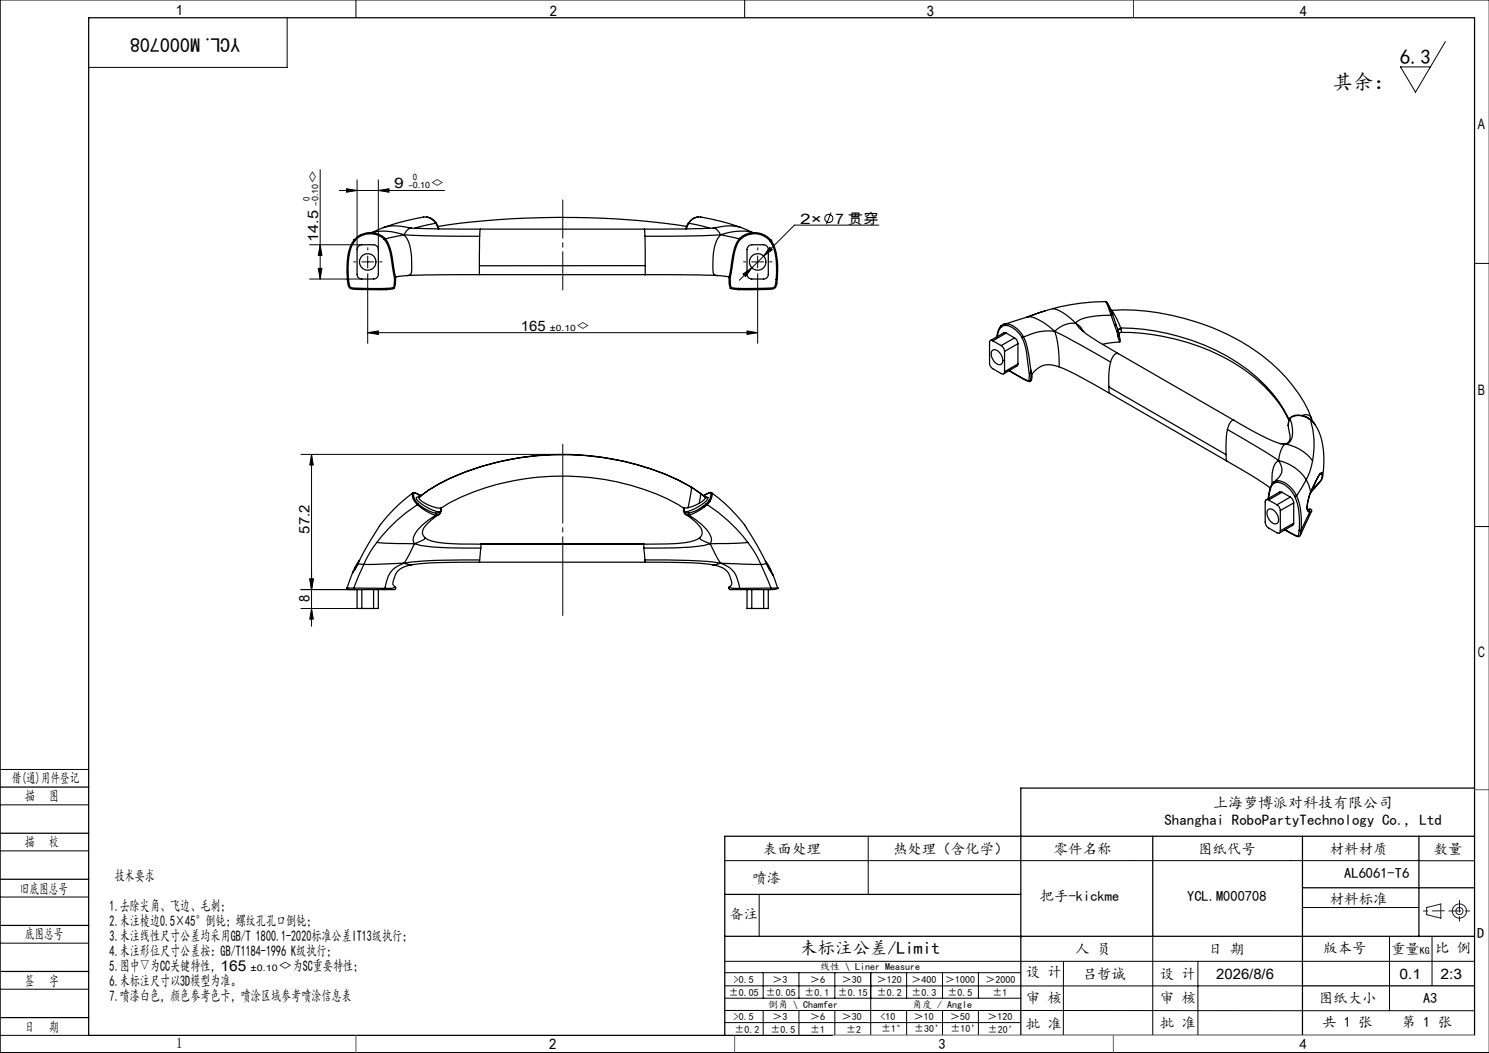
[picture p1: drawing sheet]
<svg xmlns="http://www.w3.org/2000/svg" width="420mm" height="297mm" viewBox="0 0 420 297" stroke-linecap="round" stroke-linejoin="round" font-family="sans-serif">
<g fill="none" stroke="#000" stroke-width=".28">
<path d="M100.4 0v5M210 0v5M420 0h-419.9v297h419.9M81 5v14h-56M407.7 11.7l-8.4 14.3-4.3-7.1h8.5M90.3 47.9v30.8M95.7 53.7h29.7M97.7 53.2l3 .5-3 .5zM100.7 50.7v19.7M106.7 53.7l3-.5v1zM106.7 50.7v19.7M234.4 60l-1.3 3.2"/>
<path d="M87.3 69h14.8M87.3 78.7h14.8M89.8 75.7h1l-.5 3zM90.3 69l.5 3h-1zM102.1 73.9h3.3M103.7 72.2v3.4M103.7 77.9v18.9M209.6 77.3l2.5-1.8-1.8 2.5zM212.1 73.9h3.3M212.1 75.5l-3.6 3.6M213.7 72.2v3.4M213.7 77.9v18.9"/>
<path d="M217.1 69.7l.7 .7-2.4 1.8zM247.9 63.5h-23.8l-12 12M415.9 74.3h4.1M103.7 93.8l3-.5v1zM103.7 93.8h110M210.7 93.3l3 .5-3 .5zM84.9 128.2h76.6M87.9 128.2l.5 3h-1zM87.9 128.2v48.4M415.9 148.5h4.1M84.9 166.3h15.1M84.9 171.6h15.8"/>
<path d="M87.4 163.3h1l-.5 3zM87.9 171.6l.5 3h-1zM0 217h25M0 227h25M0 240h25M244.9 236v16.3M0 253h25M204.4 242.7h195.8M214.1 252.4v11.8M367.4 256h32.8M400.2 242.8h15.7M0 266h25"/>
<path d="M0 279h25M204.4 271.1h211.5M204.4 278.1h163M204.4 274.4h83.5M215.3 274.4v7.1M225.4 274.4v7.1M235.5 274.4v7.1M245.6 274.4v17.6M255.7 274.4v7.1M265.9 274.4v7.1M276 274.4v7.1M300 271.1l-.1 21"/>
<path d="M325.2 264.1v27.9M337.9 271.1v20.9M391.9 264.1v21M403.9 264.1v14M0 292h25M204.4 285l211.5 .1M204.4 288.4h83.5M204.5 281.5h83.5M215.3 285v7M225.4 285v7M235.5 285v7M255.7 285v7"/>
<path d="M265.9 285v7M276 285v7M287.9 292h128"/>
<circle cx="233.8" cy="61.6" r="1.14"/>
</g>
<g fill="none" stroke="#191924" stroke-width=".28">
<path d="M402.4 256l4-1v4l-4-1z"/>
<circle cx="411.7" cy="257" r="1"/>
<circle cx="411.7" cy="257" r="2"/>
</g>
<path d="M158.7 81.8v-25.4" fill="none" stroke="#000" stroke-width=".28" stroke-dasharray="30.5 1.3 1.3 1.3" stroke-dashoffset="19.7"/>
<path d="M100.4 73.9h-.7M103.7 70.5v-.6M103.7 77.2v.7M107.1 73.9h.6M210.4 73.9h-.7M213.7 70.5v-.6M213.7 77.2v.7M217.1 73.9h.6" fill="none" stroke="#000" stroke-width=".28" stroke-dasharray="30.5 1.3 1.3 1.3"/>
<path d="M158.7 173.6v-48.3" fill="none" stroke="#000" stroke-width=".28" stroke-dasharray="30.5 1.3 1.3 1.3" stroke-dashoffset="8.2"/>
<g fill="none" stroke="#000" stroke-width=".35">
<path d="M25 5h390.9v287h-390.9zM98 78.8a2.66 2.66 0 0 0 .9 2.6l1.6 .2 8.4 .1M98 78.8h.1M98 78.8h.3M98.3 78.8l.1 .9a1.48 1.48 0 0 0 2 1.6h8.5M99.8 67.8a14.4 14.4 0 0 0-1.9 8.9l.1 2.1M99.8 67.8h.1M99.8 67.8l.2 .2M100 68a16.2 16.2 0 0 0-1.8 10.2l.1 .6M101.1 69.4l1-.4h3.3a1.33 1.33 0 0 1 1.3 1.4v7a1.33 1.33 0 0 1-1.3 1.3h-3.3a1.33 1.33 0 0 1-1.4-1.3v-7zM104.8 65.6a16.1 16.1 0 0 1 9.1 .6M108.2 64.2a13.7 13.7 0 0 1 7.9 .1 2.79 2.79 0 0 0-2.2 1.9"/>
<path d="M108.3 67.5a15.4 15.4 0 0 1 2.4 7.8l.6 3M108.3 67.5a5.7 5.7 0 0 0-8.3 .5M108.6 67.2a16.1 16.1 0 0 1 2.4 7.8l.6 3.2M108.6 67.2a6.1 6.1 0 0 0-8.8 .6M108.6 67.2l-.3 .3M111.3 78.3l.3-.1-.1 1.9-.3 1.2M111.3 78.3l-.3 2.8M113.9 66.2l-5.3 1.1M113.9 66.2l5.8 .3 15.6 .1M113.9 66.2a10.1 10.1 0 0 1 2.2 7v1.7a2.51 2.51 0 0 1-.7 2.7l-.6 .1M116 64.3l19.5 .3M119.5 61.2a50.6 50.6 0 0 0-14.7 4.4"/>
<path d="M120.3 61.2h-.8M120.3 61.2a3.8 3.8 0 0 1 2.6 1.8M120.3 61.2a3.5 3.5 0 0 1 2.7 1.7M122.9 63l-5.8 1.4M122.9 63l.7 1.6M123 62.9l.8 1.7M123 62.9l-.1 .1M123.5 63.9a242.6 242.6 0 0 1 70.2 0M135.2 75l.1 2.5M135.3 77.5a239 239 0 0 0-22.7 .4l-1 .2M135.3 66.6l-.1 8.4M135.3 77.5h46.6"/>
<path d="M135.5 64.6l-.2 2M135.5 64.6h46.3M181.8 64.6l.1 2M181.9 77.5h15.2l5.3 .2 3.2 .4M181.9 77.5h.1M181.9 66.6l.1 8.3M182 74.9l-.1 2.6M182 74.9l-46.8 .1M194.2 62.9l-.8 1.7M194.2 62.9l.1 .1M194.3 63l-.7 1.6M194.3 63l5.9 1.4"/>
<path d="M196.8 61.2a3.5 3.5 0 0 0-2.6 1.7M196.9 61.2h.8M196.9 61.2a3.6 3.6 0 0 0-2.6 1.8M197.7 61.2l5.4 1.2 6 1.8M201.2 64.3l-19.4 .3M201.2 64.3l1 .5 1.1 1.4M201.9 64.2l-.7 .1M203.3 66.2l5.3 1.1M203.3 66.2l-5.5 .3-15.9 .1M203.3 66.2a11.9 11.9 0 0 0-2.2 8.3v1.1a1.78 1.78 0 0 0 .7 2l.7 .1M205.6 78.2l.4 .1M205.6 78.2l.1 1.9 .3 1.2"/>
<path d="M206 78.3l.2 2.8M208.6 67.2a16.6 16.6 0 0 0-2.4 8.3l-.6 2.7M208.6 67.2a6.1 6.1 0 0 1 8.9 .6M208.6 67.2l.3 .3M208.9 67.5a5.7 5.7 0 0 1 8.3 .5M208.9 67.5a14.7 14.7 0 0 0-2.4 7.9l-.5 2.9M209.1 64.2l3.3 1.4a15.5 15.5 0 0 0-9.1 .6M209.1 64.2a13 13 0 0 0-7.9 .2M211.1 69.4l1-.4h3.3a1.33 1.33 0 0 1 1.3 1.4v7a1.33 1.33 0 0 1-1.3 1.3h-3.3a1.33 1.33 0 0 1-1.4-1.3v-7zM217.2 68a15.6 15.6 0 0 1 1.8 8.5l-.1 2.3M217.5 67.8a16.8 16.8 0 0 1 1.8 9.6v1.4M217.5 67.8h.1"/>
<path d="M217.5 67.8l-.3 .2M218.9 78.8l-.4 2-.6 .4-9.5 .1M218.9 78.8h.4M219.3 78.8l-.4 2.1-.7 .6-1 .1a56.6 56.6 0 0 1-11.2-.3M108.9 81.3v.4M111 81.1l-2.1 .2M111 81.1l.2 .2M111.2 81.3l-2.3 .4M206.2 81.1l2.2 .2M206.2 81.1l-.2 .2M208.4 81.3l-.1 .4M279.8 99a1.28 1.28 0 0 1 2 .3 2.64 2.64 0 0 1 .7 3.4 2.35 2.35 0 0 1-2.7-1.9l-.2-1z"/>
<path d="M280 96.1a.55 .55 0 0 0-.6-.1 .55 .55 0 0 0-.3 .7v5.7a1.96 1.96 0 0 0 .9 1.6l2.4 1.4a.58 .58 0 0 0 .7 0 .58 .58 0 0 0 .3-.6M280 96.1l2.4 1.4M282.4 91.9l-.7 .9-.5 2.2M282.4 92.2a3 3 0 0 1 3.8 .6l1.5 1.6 .6 .8M282.4 97.5a2.1 2.1 0 0 1 1 1.6M282.4 92.2l-.6 .8-.5 2M283.4 99.1v5.7M283.6 91.3l-1.2 .6v.3M283.7 91.3l-.6 .2M283.7 91.3a6 6 0 0 1 5 3.7M283.8 93.9h-.7l-3.7 2.2M283.8 93.9l2.4 1.4"/>
<path d="M283.8 93.9l-3.8 2.2M286.2 95.3a1.97 1.97 0 0 1 .9 1.6M286.2 95.3l-3.8 2.2M287.1 96.9v5.8M287.1 96.9l-3.7 2.2M288.3 95.2a29.8 29.8 0 0 1 1.9 9.1l.1 .9M288.7 95l1 2.8 1.3 7.7M288.7 95l-.4 .2M290 89.4a10.8 10.8 0 0 1 5.7 2.5l1.8 1.5M294.9 87.7l-5.4 1.8M296.9 87.1l-13.2 4.2M296.9 87.1a12.7 12.7 0 0 1 6.6 4.1"/>
<path d="M297.5 93.4l7.4 3.9 8.4 4.8M297.5 93.4a15.9 15.9 0 0 0-8.8 1.6M297.5 93.4a27 27 0 0 1 1.1 10M303.5 91.2a7.5 7.5 0 0 0-6 2.2M303.5 91.2l.8 1.2 1.1 1M303.5 91.2a4 4 0 0 1 2 2.3M305.4 93.4l5 3.4 37.7 21.8M305.5 93.4h.1M311.9 85.1h.1M311.9 85.1a59.7 59.7 0 0 0-15 2M311.9 85.1l1 1.5 .9 2.2M311.9 85.1l1.5 3.8"/>
<path d="M312.1 85.3l.9 1.3 .8 2.1M313.4 87.6a64.9 64.9 0 0 1 45.3 14.9 41.1 41.1 0 0 1 11.2 15.4M313.4 87.5h.1M313.4 88.9a19.3 19.3 0 0 0-9.1 1.5l-.8 .8M313.4 88.9l1 2.9M313.4 87.5a13.1 13.1 0 0 1 2.7 5M313.8 88.7l-.4 .2M313.8 88.7l.9 2.8M314.4 91.8l.6 1.5M314.7 91.5l.2 .2M314.7 91.5h.1M314.7 91.5l.7 1.6"/>
<path d="M314.7 91.5l-.3 .3M315 93.3l.1 .2M315.1 93.5l.2 1.4M315.4 93.1l-.4 .2M315.4 93.1v.2M315.4 93.3l.2 1M315.4 93.3l-.3 .2M315.5 99.8l-.3-.1a2.86 2.86 0 0 0-1.9 2.4M315.6 94.2l.1 .4M315.7 94.1l.1-.2a57.6 57.6 0 0 1 41 15.2l3.8 4.5 1.2 1.6 1.8 3.3M315.7 94.6l.3 1.3-.2 .5-.5-1.5M315.7 94.6l-.4 .3"/>
<path d="M315.9 96.4l-4.9 .7M316.1 92.5v.1M316.1 92.5a60.6 60.6 0 0 1 38.6 14.1 33.8 33.8 0 0 1 8.9 11.9M316.1 92.6l-.7 .5M316.1 92.6l.1 .2M316.2 92.8l-.8 .5M316.2 92.8v.9M284.6 104.6l4.1 2.3M284.7 104.5l3.9 2.3M287.1 102.7l-.3 .6-3.7 2.1M287.1 102.7l-3.7 2.1M288.6 106.8l1.6 .6"/>
<path d="M288.6 106.8l.1 .1M288.7 106.9l1.7 .7M290.2 107.4l.3 .2M290.3 105.2l-.1 2.2M290.8 104.4l.2 1M290.8 105.2l.2 .3M290.8 105.2h-.5M290.8 105.2l-.3 2.4M291 105.7a5.8 5.8 0 0 1 7.6-2.3l4.7 2.1 5.7 3.2 37 21.3M291 105.5a1.68 1.68 0 0 1-.4 2.1h-.1M312.8 109.1l.2 1.8M312.8 109.1l33 19.1"/>
<path d="M313.3 102.1l-.5 2.8v4.2M348.1 118.6l7.7 4.3 5.2 2.2M348.1 118.6l-.3-.1a3.4 3.4 0 0 0-1.6 2.6M363.9 118a8 8 0 0 1 .1 6.4 1.68 1.68 0 0 1-1.6 .9M363.9 118l-.4 1-.1 1.1M364 117.8l-.1 .2M367.3 117.2a1.8 1.8 0 0 1 2.5 .6M368.7 117.7a4.3 4.3 0 0 0-4.7 .1l-.5 1.1-.1 1.2M368.7 117.7l.9 .6M368.7 117.8a4.2 4.2 0 0 0-4.8 .2M368.7 117.8l.9 .6M368.7 117.7v.1"/>
<path d="M369.6 118.3l1.2 1.3M369.6 118.3v.1M369.6 118.4a24 24 0 0 1 .6 11.6M369.6 118.4l1.2 1.3M369.6 118.4h.1M369.8 117.8l.2 .4M369.8 117.8l.4 1M370.8 119.6v.1M370.8 119.7l1.3 2.1 .6 2.1M116.4 139.1l.6-.1 1.1 .5M116.4 139.1a3.2 3.2 0 0 0 1.3 3.2M116.5 139a45.2 45.2 0 0 0-9.1 8.9"/>
<path d="M116.5 139l-.1 .1M118.1 139.5l-1-.5-.4 .1a3.3 3.3 0 0 0 1.3 3.1M118.1 139.5h.1M118.1 139.5l.6 .3M195 137.4a75 75 0 0 0-37.6-9.2 74.9 74.9 0 0 0-33.9 8.4l-2.6 1.7-2.6 1.9-.9 .2a4.5 4.5 0 0 0 2.4 2.3 11.7 11.7 0 0 0 4.1 1.7M195 137.4l2.7 1.8M195.1 137.4a76.9 76.9 0 0 0-71.3-.9l-2.9 1.8-2.8 2M195.1 137.4l-1 5.8M195.1 137.4h-.1M197.6 139.2h.1M197.6 139.2l1.3 1M197.7 139.2l-.5 2.8"/>
<path d="M197.7 139.2l1.3 1.1M199 139.5l.4-.2a.63 .63 0 0 1 1.1-.1l-.1 1-.5 1.1M199 139.5h.1M199 139.5l-.6 .3M199 139.5l-.5 .2M200.7 139a41.2 41.2 0 0 1 12.8 14.7l2.7 5.3M200.7 139l-.4-.1-1.3 .6M200.7 139l.2 .7-.7 1.7M345.8 128.2l.2 1.8M346 130l6.8 4 5.5 3.6M346.2 121.1l9.9 5.8 4.5 3M346.2 121.1l-.3 3.1-.1 4"/>
<path d="M359.3 135.9a8.6 8.6 0 0 0-1.6 4.7M359.4 136.3a4 4 0 0 1 3.9 1.1l.8 .9 1.1 1.7M359.4 136.3v-.4a4.2 4.2 0 0 1 4.4 1.4l.7 .7 1.2 1.8M359.4 136.3a6.4 6.4 0 0 0-1.6 4.3M360 135.4l-.3 .3M360 135.4l.1 .2M360 135.4l-.2 .2M360.6 129.9a12.7 12.7 0 0 1 7.8 5.4M360.6 129.9a3.7 3.7 0 0 1-.6 5.5M360.6 129.9a5.9 5.9 0 0 0-1.8 5v1.6M361 125.1l1.4 .2M361.6 138.8l-.5-.1-3.9 2.3"/>
<path d="M361.6 138.8l2.4 1.4M361.6 138.8l-3.8 2.2M362.1 125.2l.3 .1M362.4 125.3a12 12 0 0 1 7.8 4.7M362.4 125.3a6.9 6.9 0 0 0-1.8 4.6M363.4 120.1l.3 2M363.7 122.1a2.13 2.13 0 0 1-1.1 3h-1.6M363.7 122v.1M365.7 139.8l-.5 .2M365.7 139.8a20.3 20.3 0 0 1 1.3 9.8M368.4 135.3l-2.7 4.5M368.4 135.3l1.3 3.4"/>
<path d="M369.7 138.8l-.9 3.6v1.2l.3 .4M369.7 138.7a8.3 8.3 0 0 0-.8 5.4l.5 .4M369.7 138.7v.1M370.2 130l-.8 3.2-1 2.1M370.7 137.6l-.8 .9M370.7 137.6v.2M370.7 137.8l-1.1 1.3M370.8 137.4v.2M370.8 137.4l-.1 .2M370.8 137.7l-.1 .1M372.4 133.7l-.8 1.2-1.9 3.9M372.4 133.7h.1"/>
<path d="M372.7 133.6a2.49 2.49 0 0 1-1.2 3l-.7 .8M372.7 133.6l-.3 .1M372.8 124a26.4 26.4 0 0 1 .2 10.6M372.9 133.4a1.89 1.89 0 0 0-1.4 1.5l-1.8 3.8M372.9 133.4l-.2 .2M372.9 133.4l.1 1.2M373 134.6a5.4 5.4 0 0 1-2.2 3M101 158.9l-1.1 2M101 159l1.6 .2M101 159l-1.6 2.7 .1-.3M101.1 158.3l-1 1.8M101.1 158.3h.2"/>
<path d="M101.4 158.1l-.3 .2M102.6 159.2l-2.8 6.7M106.3 153l10.6 .3M106.3 153l-1.8 2.5-1.9 3.7M107.4 147.9l-4.3 6.9-2.1 4.2M113.9 158.9l-11.3 .3M113.9 158.9a7 7 0 0 0-5.1 6.2l-.2 .8M113.9 158.9l2.2 .4M116.1 159.3a5.3 5.3 0 0 0-5.3 5.6l.8 .8M116.9 153.3l-1.6 3.4-1.4 2.2M116.9 153.3a49.6 49.6 0 0 0 14 1.3h4.7M117.7 142.3a44.4 44.4 0 0 0-11.4 10.7"/>
<path d="M117.7 142.3a13 13 0 0 0 5.2 3M118 142.2l-.3 .1M118 142.2a12.7 12.7 0 0 0 4.9 2.5M118.1 140.3v.1a8.1 8.1 0 0 0 6.3 2.9M118.1 140.3h.1M118.2 140.2h.1M119.8 151.7a10.1 10.1 0 0 0 5.5 1.5l10.4 .3M119.8 151.7h.1a3 3 0 0 1-2.1 1.3l-.9 .3M122.9 145.3a14.9 14.9 0 0 0-6.2 6.1 1.9 1.9 0 0 0 .2 1.9M122.9 144.7l.1 .2-.1 .4M123.8 145.1l-.9 .2M123.9 144.4l-.4 .3h-.6"/>
<path d="M123.9 144.4l.2 .4M124 145a10.1 10.1 0 0 0-4.8 4.7 1.78 1.78 0 0 0 .6 2M124.1 144.8l-.3 .4M124.2 143.5l.2 .4M124.3 143.5l.1 .4M124.3 143.5l.1 .1M124.4 143.3a68.1 68.1 0 0 1 35.8-9 67.6 67.6 0 0 1 31.1 8l1.5 1 .2 .3-.1 .4M124.4 143.3v.7M124.4 143.6v.5M124.4 143.3v.3M124.4 144l-.5 .4M124.4 143.9v.2"/>
<path d="M124.4 144v.2M124.4 143.9v.1M124.4 144.2l-.3 .6M124.4 144.1v.1M135.2 158.6l-13.3 .1-5.8 .6M135.2 158.6h46.8M135.3 157.9a127.9 127.9 0 0 0-21.4 1M135.3 157.9l-.1 .7M135.6 154.6l-.3 3.3M135.7 153.5l-.1 1.1M135.7 153.5h.1M135.7 153.5h45.8"/>
<path d="M181.5 153.5l.1 1.1M181.5 153.5h.1M181.6 154.6l.3 3.3M181.9 157.9l14.1 .2 7.3 .8M181.9 157.9l.1 .7M182 158.6l13.3 .1 5.8 .6M192.7 143.2l.2 .1M192.9 143.3h.1M192.9 143.6l-.1 .6 .3 .6M192.9 143.3v.3M192.9 144l.4 .4M192.9 143.4h.1"/>
<path d="M192.9 143.5v.1M192.9 143.5v.5M193.1 144.8l.2 .2M193.1 144.9l.3 .2M193.3 144.4l1 .3M193.3 144.4l-.2 .4M193.5 145.1a9.9 9.9 0 0 1 4.5 4.6 1.78 1.78 0 0 1-.6 2M193.5 145.1l.8 .2M194.1 143.2l-1.2 .1M194.3 145.3a15 15 0 0 1 6.2 6.1 1.9 1.9 0 0 1-.2 1.9M194.3 144.7v.6M197.2 142l-3.1 1.2"/>
<path d="M197.4 151.7a8.5 8.5 0 0 1-4.5 1.4l-4.7 .3-6.7 .1M197.4 151.7a3.1 3.1 0 0 0 2.1 1.3l.8 .3M198.4 142.8l.3 .1M198.4 142.8a9.8 9.8 0 0 1-4.1 1.9M198.7 142.9a12.2 12.2 0 0 1-4.4 2.4M198.9 140.2l.8 .1M199 140.3a2.84 2.84 0 0 1-1.8 1.7M199 140.3h.1M199 140.3h.7M199.1 142.2l.3 .1M199.1 142.2l-.7 .6M199.4 142.3l-.7 .6"/>
<path d="M199.4 142.3h.1M199.5 142.3a44.8 44.8 0 0 1 11.4 10.7M199.5 142.3l-.8 .6M199.7 140.3a3.3 3.3 0 0 1-2.2 2.3 11.8 11.8 0 0 1-4.2 1.8M199.9 141.3l-.8 .9M199.9 141.3l.3 .1M200.2 141.4l-.8 .9M200.2 141.4l-.7 .9M200.3 153.3l1.9 3.9 1.1 1.7M200.3 153.3a49.6 49.6 0 0 1-14 1.3h-4.7M201.1 159.3a5.4 5.4 0 0 1 4.7 3l.6 2.3-.2 .6-.5 .3M203.3 158.9l11.3 .3"/>
<path d="M203.3 158.9a7.1 7.1 0 0 1 5.2 6.2l.1 .8M203.3 158.9l-2.2 .4M210.9 153l-10.6 .3M210.9 153l2.4 3.6 1.3 2.6M214.6 159.2l2.9 6.7M215.9 158.3l1.3 2.1M216.2 158.9l1 1.9M216.2 159l-1.6 .2M216.2 159l1.8 3.2-.1-.3M357.8 143.7a2.26 2.26 0 0 1 2.7 1.9l.1 .5a1.12 1.12 0 0 1-.3 1.5 1.12 1.12 0 0 1-1.5-.2 3.1 3.1 0 0 1-1.3-3.5zM357.8 141a.58 .58 0 0 0-.6 0 .58 .58 0 0 0-.3 .6v5.7a2.11 2.11 0 0 0 .9 1.6l2.4 1.4a.58 .58 0 0 0 .7 0 .58 .58 0 0 0 .2-.6M357.8 141l2.4 1.4"/>
<path d="M360.2 142.4a2.11 2.11 0 0 1 .9 1.6M361.1 144v5.7M362.4 149.5a11.6 11.6 0 0 0 4 1.8l.4-.5M362.5 149.4l1.6 .9a2.36 2.36 0 0 0 2 .9l.4-1.6M364 140.2a2.1 2.1 0 0 1 .9 1.6M364 140.2l-3.8 2.2M364.9 147.6l-.3 .6-3.7 2.2M364.9 141.8v5.8M364.9 141.8l-3.8 2.2M364.9 147.6l-3.8 2.1M365.2 140a21.6 21.6 0 0 1 1.3 9.6M367 149.6h-.5"/>
<path d="M368.8 143.7h.2a.54 .54 0 0 1 .7-.1 .54 .54 0 0 1 .3 .6M368.8 143.8l.7-.2-.2 .3M369.1 144l.3 .2v.3M369.3 143.9l-.2 .1M369.3 143.9l-.1 .1M369.4 144.5l-2.4 5.1M370 144.2l-3.2 6.7 .2-1.3M370 144.2l-.6 .3M97.9 165.9l.2 .4M97.9 165.9h.1M97.9 165.9h1.9M98.2 166.3h1.8"/>
<path d="M99.5 161.4l-1.6 4.5M99.8 165.9h8.8M99.8 165.9l.2 .4M100 166.3h8.3M100.1 160.1l-.6 1.3M100.4 160.1h-.3M100.7 166.3v5.3h1.4M102.1 171.6h3.3M102.1 166.3v5.3M105.4 166.3v5.3M106.7 166.3v5.3h-1.3M108.6 165.9l-.3 .4"/>
<path d="M111.6 165.7l-1.2 .2h-1.8M111.6 165.7a.55 .55 0 0 1-.2 .6 .55 .55 0 0 1-.7 0h-2.4M205.6 165.7l1.3 .2h1.7M205.6 165.7a.55 .55 0 0 0 .3 .6 .55 .55 0 0 0 .6 0h2.4M205.8 165.6l-.2 .1M208.6 165.9l.3 .4M208.9 166.3h8.3M210.7 166.3v5.3h1.4M212.1 171.6h3.3M212.1 166.3v5.3M215.4 166.3v5.3M216.7 166.3v5.3h-1.3"/>
<path d="M217 160.4h.3M217.3 160.4l.5 1.2M217.5 165.9h-8.9M217.5 165.9l-.3 .4M217.5 165.9h1.9M217.9 161.7v.2M217.9 161.9l1.5 4M219.4 165.9l-.4 .3-1.8 .1M219.4 165.9h.1M0 222h25M0 235h25M325.2 235.9v28.2"/>
<path d="M367.4 235.9v56.1M400.2 235.9v28.3M415.9 235.9h-211.5v56.1M415.9 222.3h-128v69.7M0 248h25M204.4 252.3h83.5M367.4 250.4h48.5M0 261h25M0 274h25M204.4 264.1h211.5M367.4 278.1h48.5M0 287h25"/>
<circle cx="103.7" cy="73.9" r="2.32"/>
<circle cx="213.7" cy="73.9" r="2.32"/>
</g>
<path d="M407.4 256.9l-5.9 .1M408.7 256.9h6M411.7 253.9v6" fill="none" stroke="#191924" stroke-width=".28" stroke-dasharray="6.3 1.3 1.3 1.3" stroke-dashoffset="3"/>
<path d="M235 292h180.9" fill="none" stroke="#c0c0c0" stroke-width=".28"/>
<path d="M319.7 0v5M415.9 222.7h4.1M100.4 292v5M207.2 292v5M314 292v5" fill="none" stroke="#00f" stroke-width=".28"/>
<path d="M406.4 255h.1" fill="none" stroke="#0ff" stroke-width=".28"/>
<g fill="#000">
<path d="M90.3 69l.5 3h-1zM89.8 75.7h1l-.5 3z"/>
<path d="M103.7 93.8l3-.5v1zM210.7 93.3l3 .5-3 .5zM97.7 53.2l3 .5-3 .5zM106.7 53.7l3-.5v1zM209.6 77.3l.7 .7 1.8-2.5zM217.1 69.7l-1.7 2.5 2.4-1.8z"/>
<path d="M87.9 128.2l.5 3h-1zM87.4 163.3h1l-.5 3z"/>
<path d="M87.4 163.3h1l-.5 3zM87.9 171.6l.5 3h-1z"/>
</g>
<g font-size="5.8">
<text x="394.8" y="18">6.3</text>
<text x="375.9" y="25.2">其余：</text>
</g>
<text font-size="5.6" x="67.7" y="10.6" transform="rotate(-180 67.7 10.6)">YCL.M000708</text>
<text font-size="4.9" x="225.7" y="269">未标注公差/Limit</text>
<g font-size="4.2">
<text x="342.2" y="227.9">上海萝博派对科技有限公司</text>
<text x="328.5" y="232.8">Shanghai RoboPartyTechnology Co., Ltd</text>
<text x="32.4" y="248.4">技术要求</text>
<text x="30.9" y="256.9">1.去除尖角、飞边、毛刺；</text>
<text x="30.9" y="261.1">2.未注棱边0.5×45°倒钝；螺纹孔孔口倒钝；</text>
<text x="30.9" y="265.3">3.未注线性尺寸公差均采用GB/T 1800.1-2020标准公差IT13级执行；</text>
<text x="30.9" y="269.6">4.未注形位尺寸公差按：GB/T1184-1996 K级执行；</text>
<text x="30.9" y="273.8">5.图中▽为CC关键特性，165</text>
<text x="78.3" y="273.8">◇为SC重要特性；</text>
<text x="30.9" y="278.1">6.未标注尺寸以3D模型为准。</text>
<text x="30.9" y="282.3">7.喷漆白色，颜色参考色卡，喷涂区域参考喷涂信息表</text>
</g>
<g font-size="4.1">
<text x="49.6" y="4.3">1</text>
<text x="155.1" y="4.6">2</text>
<text x="261.4" y="4.6">3</text>
<text x="366.6" y="4.6">4</text>
<text x="416.9" y="36.3">A</text>
<text x="89.7" y="51.9" transform="rotate(-90 89.7 51.9)">◇</text>
<text x="111.1" y="53.1">9</text>
<text x="121.3" y="53.1">◇</text>
<text x="225.7" y="63.1">2×</text>
<text x="235.7" y="63.1">7 贯穿</text>
<text x="89.7" y="68.2" transform="rotate(-90 89.7 68.2)">14.5</text>
<text x="146.9" y="93.3">165</text>
<text x="162.4" y="93.3">◇</text>
<text x="416.9" y="111.3">B</text>
<text x="87.3" y="150.5" transform="rotate(-90 87.3 150.5)">57.2</text>
<text x="87.3" y="169.8" transform="rotate(-90 87.3 169.8)">8</text>
<text x="416.9" y="185.3">C</text>
<text x="3.3" y="220.9">借(通)用件登记</text>
<text x="7.1" y="226">描</text>
<text x="13.9" y="226">图</text>
<text x="7" y="238.9">描</text>
<text x="13.8" y="238.9">校</text>
<text x="215.3" y="240.8">表面处理</text>
<text x="251.9" y="240.8">热处理（含化学）</text>
<text x="297.3" y="240.8">零件名称</text>
<text x="337.9" y="240.8">图纸代号</text>
<text x="375.1" y="240.8">材料材质</text>
<text x="404.4" y="240.8">数量</text>
<text x="212.2" y="249">喷漆</text>
<text x="379.2" y="247.6">AL6061-T6</text>
<text x="5.6" y="252">旧底图总号</text>
<text x="293.3" y="254.2">把手-kickme</text>
<text x="334.9" y="254.2">YCL.M000708</text>
<text x="375.1" y="254.9">材料标准</text>
<text x="205.7" y="259.3">备注</text>
<text x="7" y="265">底图总号</text>
<text x="303.3" y="269">人 员</text>
<text x="340.8" y="269">日 期</text>
<text x="373.2" y="268.7">版本号</text>
<text x="392.4" y="269">重量</text>
<text x="404.8" y="268.7">比 例</text>
<text x="416.7" y="264.6">D</text>
<text x="289.3" y="275.5">设 计</text>
<text x="7" y="278">签</text>
<text x="13.8" y="278">字</text>
<text x="305.4" y="276">吕哲诚</text>
<text x="327.2" y="276">设 计</text>
<text x="343.1" y="276">2026/8/6</text>
<text x="394.8" y="276">0.1</text>
<text x="406.3" y="276">2:3</text>
<text x="289.3" y="283">审 核</text>
<text x="327.2" y="282.9">审 核</text>
<text x="372" y="283">图纸大小</text>
<text x="401.4" y="283">A3</text>
<text x="7" y="291">日</text>
<text x="13.8" y="291">期</text>
<text x="289.3" y="290.1">批 准</text>
<text x="327.2" y="290">批 准</text>
<text x="373" y="289.8">共 1 张</text>
<text x="395.4" y="289.8">第 1 张</text>
<text x="49.6" y="295.6">1</text>
<text x="154.9" y="296">2</text>
<text x="264.7" y="296">3</text>
<text x="366.6" y="296">4</text>
</g>
<g font-size="2.8">
<text x="400.5" y="269">KG</text>
<text x="231.3" y="273.6">线性 \ Liner Measure</text>
<text x="205.6" y="280.8">±0.05</text>
<text x="207" y="277.2">&gt;0.5</text>
<text x="216" y="280.8">±0.05</text>
<text x="217.9" y="277.2">＞3</text>
<text x="227" y="280.8">±0.1</text>
<text x="228.5" y="277.2">＞6</text>
<text x="236.3" y="280.8">±0.15</text>
<text x="237.5" y="277.2">＞30</text>
<text x="247.4" y="277.2">＞120</text>
<text x="247.4" y="280.8">±0.2</text>
<text x="257.1" y="277.2">＞400</text>
<text x="257.1" y="280.8">±0.3</text>
<text x="266.6" y="277.2">＞1000</text>
<text x="267.3" y="280.8">±0.5</text>
<text x="278" y="277.2">＞2000</text>
<text x="279.9" y="280.8">±1</text>
<text x="207" y="287.8">&gt;0.5</text>
<text x="216.6" y="284.3">倒角 \ Chamfer</text>
<text x="217.9" y="287.8">＞3</text>
<text x="228.5" y="287.8">＞6</text>
<text x="237.5" y="287.8">＞30</text>
<text x="248.4" y="287.8">&lt;10</text>
<text x="257.3" y="284.3">角度 / Angle</text>
<text x="257.8" y="287.8">＞10</text>
<text x="268" y="287.8">＞50</text>
<text x="278.5" y="287.8">＞120</text>
<text x="207.1" y="291.3">±0.2</text>
<text x="217.3" y="291.3">±0.5</text>
<text x="228.5" y="291.3">±1</text>
<text x="238.7" y="291.3">±2</text>
<text x="248.6" y="291.1">±1°</text>
<text x="257.8" y="291.1">±30’</text>
<text x="268.1" y="291.1">±10’</text>
<text x="278.6" y="291.2">±20’</text>
</g>
<text font-size="2.5" x="70.7" y="273.8">±0.10</text>
<g font-size="2.4">
<text x="115.2" y="53.1">-0.10</text>
<text x="116.4" y="50.7">0</text>
<text x="87.3" y="56.8" transform="rotate(-90 87.3 56.8)">0</text>
<text x="89.7" y="58" transform="rotate(-90 89.7 58)">-0.10</text>
<text x="155.1" y="93.3">±0.10</text>
</g>
</svg>
